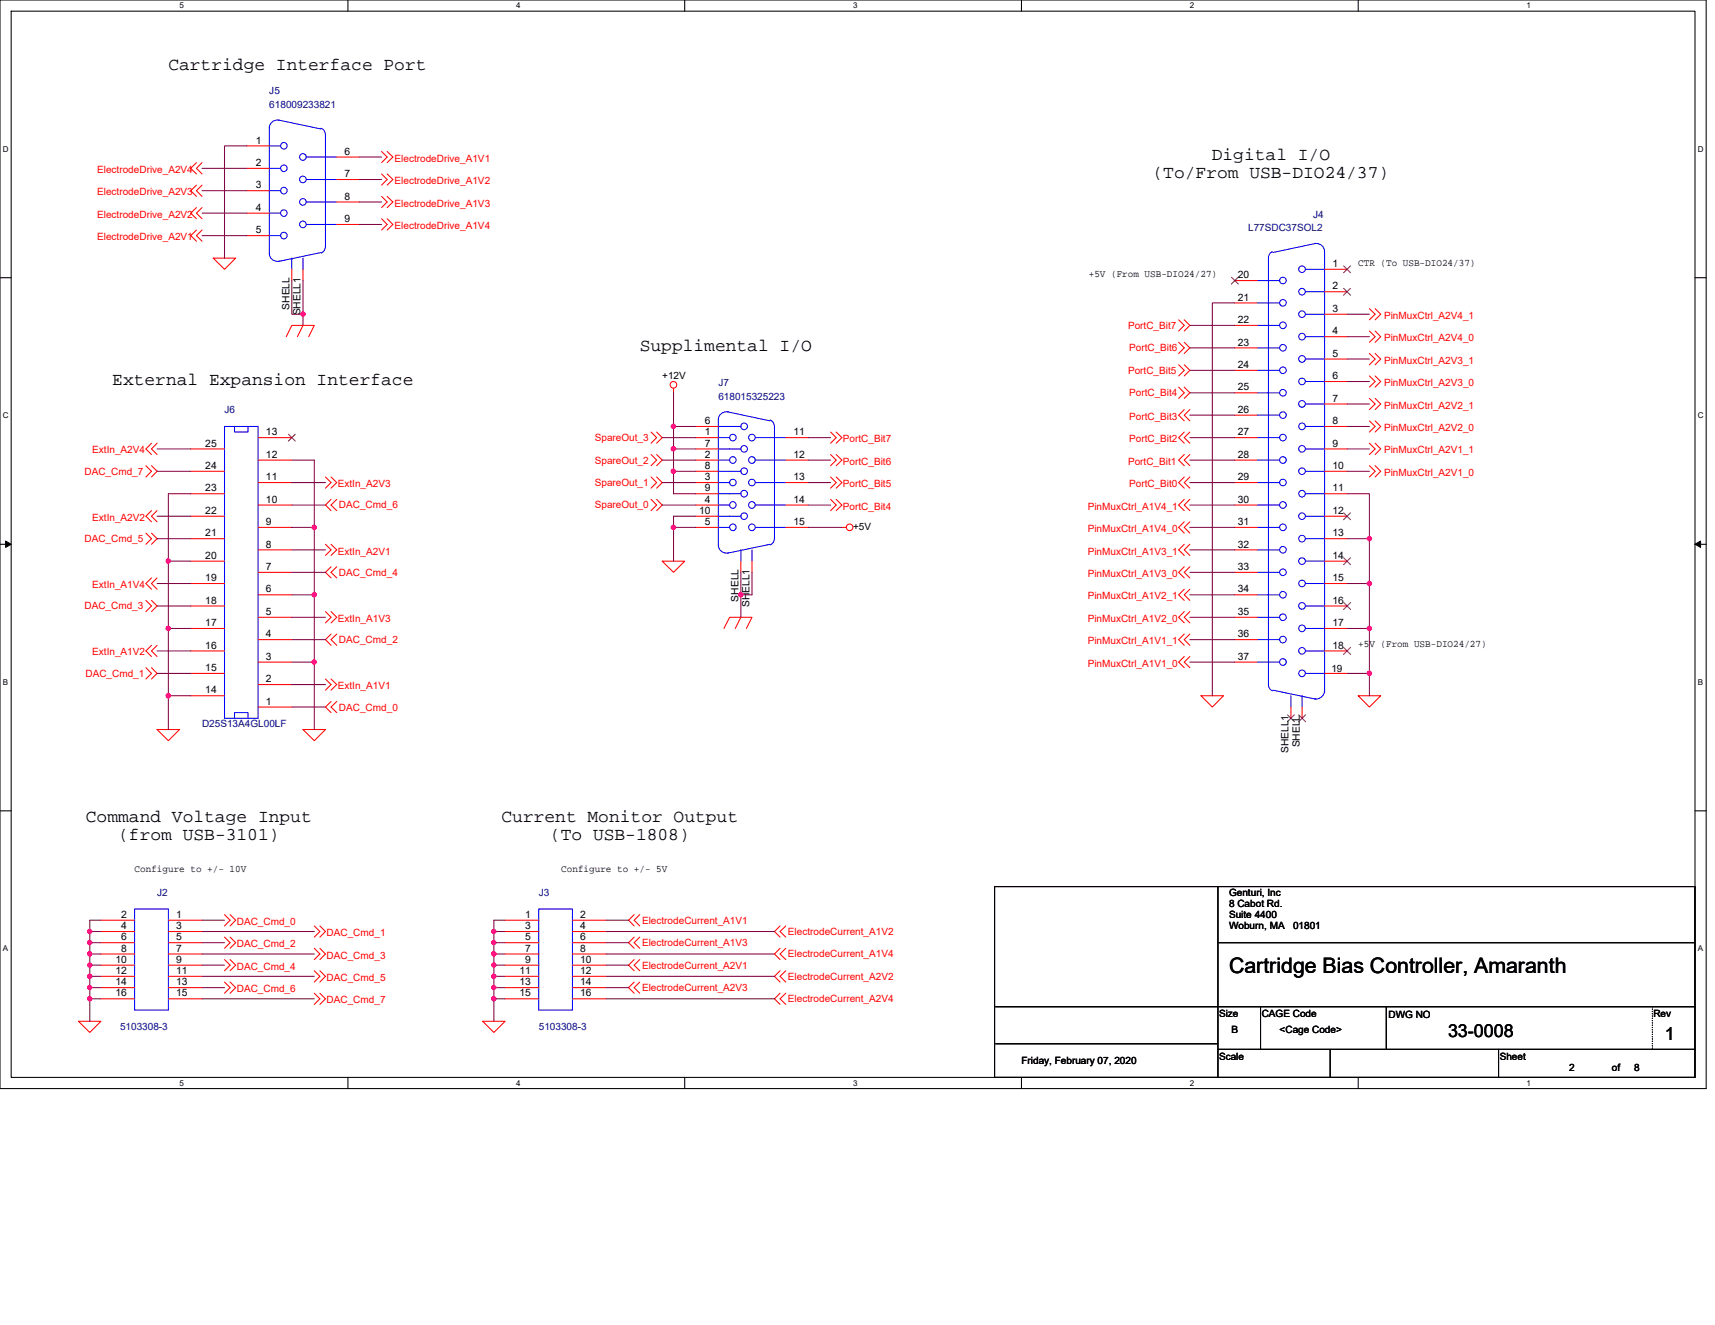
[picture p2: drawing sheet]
<svg xmlns="http://www.w3.org/2000/svg" width="279mm" height="216mm" viewBox="0 0 279 216" stroke-linecap="round" stroke-linejoin="round" font-family="sans-serif">
<path d="M0 0h278v177.4h-278zM1.8 1.8h274.3v173.8h-274.3z" fill="none" stroke="#000" stroke-width=".17"/>
<g fill="#fff">
<path d="M29.3 .2h.7v1.5h-.7z"/>
<path d="M29.3 175.7h.7v1.5h-.7z"/>
</g>
<path d="M56.7 0v1.8M56.7 175.6v1.8" fill="none" stroke="#000" stroke-width=".17"/>
<g fill="#fff">
<path d="M84.1 .2h.7v1.5h-.7z"/>
<path d="M84.1 175.7h.7v1.5h-.7z"/>
</g>
<path d="M111.5 0v1.8M111.5 175.6v1.8" fill="none" stroke="#000" stroke-width=".17"/>
<g fill="#fff">
<path d="M139 .2h.7v1.5h-.7z"/>
<path d="M139 175.7h.7v1.5h-.7z"/>
</g>
<path d="M166.4 0v1.8M166.4 175.6v1.8" fill="none" stroke="#000" stroke-width=".17"/>
<g fill="#fff">
<path d="M193.8 .2h.8v1.5h-.8z"/>
<path d="M193.8 175.7h.8v1.5h-.8z"/>
</g>
<path d="M221.3 0v1.8M221.3 175.6v1.8" fill="none" stroke="#000" stroke-width=".17"/>
<g fill="#fff">
<path d="M248.7 .2h.7v1.5h-.7z"/>
<path d="M248.7 175.7h.7v1.5h-.7z"/>
<path d="M.5 23.5h.9v1.5h-.9z"/>
<path d="M276.6 23.5h1v1.5h-1z"/>
<path d="M.5 67h.9v1.4h-.9z"/>
<path d="M276.6 67h1v1.4h-1z"/>
</g>
<path d="M0 45.3h1.8M276.1 45.3h1.9" fill="none" stroke="#000" stroke-width=".17"/>
<g fill="#fff">
<path d="M.5 110.4h.8v1.5h-.8z"/>
<path d="M276.6 110.4h.9v1.5h-.9z"/>
</g>
<path d="M0 88.7h1.8M276.1 88.7h1.9" fill="none" stroke="#000" stroke-width=".17"/>
<path d="M.9 88.2l.9 .5-.9 .5zM276.1 88.7l1-.5v1z" fill="#000" stroke="#000" stroke-width=".16"/>
<g fill="#fff">
<path d="M.5 153.8h.8v1.5h-.8z"/>
<path d="M276.6 153.8h.9v1.5h-.9z"/>
</g>
<path d="M0 132.1h1.8M276.1 132.1h1.9M162 144.5h114.1v31.1h-114.1zM198.4 153.6h77.7M198.4 144.5v31.1M162.2 170.1h36.2M162.2 164h113.9M198.4 171h77.7M205.4 164v7M216.7 171v4.6M225.8 164v7M244.1 171v4.6" fill="none" stroke="#000" stroke-width=".17"/>
<g fill="none" stroke="#f00" stroke-width=".17">
<path d="M32 26.5l-.9 .9 .9 .9M32 30.2l-.9 .9 .9 .9M32 33.8l-.9 .9 .9 .9M32 37.5l-.9 .9 .9 .9M32.9 26.5l-.9 .9 .9 .9M32.9 30.2l-.9 .9 .9 .9M32.9 33.8l-.9 .9 .9 .9M32.9 37.5l-.9 .9 .9 .9M40.2 23.8h3.7M40.2 27.4h3.7M40.2 31.1h3.7M40.2 34.7h3.7"/>
<path d="M40.2 38.4h3.7M54.9 25.6h3.6M54.9 29.3h3.6M54.9 32.9h3.6M54.9 36.6h3.6M62.2 24.7l.9 .9-.9 .9M62.2 28.3l.9 1-.9 .9M62.2 32l.9 .9-.9 .9M62.2 35.6l.9 1-.9 .9M63.1 24.7l.9 .9-.9 .9M63.1 28.3l.9 1-.9 .9M63.1 32l.9 .9-.9 .9"/>
<path d="M63.1 35.6l.9 1-.9 .9M34.7 42.1h3.7l-1.8 1.8zM46.6 54.9l.9-1.9h3.7l-.9 1.9M47.5 43.9v1.8M49.4 53l-.9 1.9M49.4 43.9v1.8M192 59.4l.9 .9-.9 1M192 55.8l.9 .9-.9 .9M192 52.1l.9 .9-.9 .9M192.9 59.4l.9 .9-.9 1M192.9 55.8l.9 .9-.9 .9M192.9 52.1l.9 .9-.9 .9"/>
<path d="M201.2 45.7h3.6M201.2 49.4h3.6M201.2 53h3.6M201.2 56.7h3.6M215.8 43.9h3.7M215.8 47.5h3.7M215.8 51.2h3.7M215.8 54.9h3.7M215.8 58.5h3.7M223.1 50.3l.9 .9-.9 .9M223.1 53.9l.9 1-.9 .9M223.1 57.6l.9 .9-.9 .9"/>
<path d="M224 50.3l.9 .9-.9 .9M224 53.9l.9 1-.9 .9M224 57.6l.9 .9-.9 .9M23.8 75.9l.9 .9-.9 .9M24.7 72.2l-.9 1 .9 .9M24.7 75.9l.9 .9-.9 .9M25.6 72.2l-.9 1 .9 .9M31.1 73.2h5.5M31.1 76.8h5.5M42.1 71.3h5.4M42.1 75h5.4M42.1 78.6h5.4"/>
<path d="M53 77.7l.9 .9-.9 .9M53.9 77.7l1 .9-1 .9M106.1 77.7l.9 .9-.9 .9M106.1 74.1l.9 .9-.9 .9M106.1 70.4l.9 .9-.9 .9M107 77.7l.9 .9-.9 .9M107 74.1l.9 .9-.9 .9M107 70.4l.9 .9-.9 .9M109.7 63.3v.7M113.4 71.3h3.6M113.4 75h3.6M113.4 78.6h3.6"/>
<path d="M113.4 69.5h3.6M113.4 73.2h3.6M113.4 76.8h3.6M128 71.3h3.7M128 75h3.7M128 78.6h3.7M135.3 70.4l.9 .9-.9 .9M135.3 74.1l.9 .9-.9 .9M135.3 77.7l.9 .9-.9 .9M136.2 70.4l1 .9-1 .9M136.2 74.1l1 .9-1 .9M136.2 77.7l1 .9-1 .9"/>
<path d="M192 63.1l.9 .9-.9 .9M192.9 63.1l.9 .9-.9 .9M192.9 77.7l-.9 .9 .9 .9M192.9 74.1l-.9 .9 .9 .9M192.9 70.4l-.9 .9 .9 .9M192.9 66.7l-.9 .9 .9 1M193.8 77.7l-.9 .9 .9 .9M193.8 74.1l-.9 .9 .9 .9M193.8 70.4l-.9 .9 .9 .9M193.8 66.7l-.9 .9 .9 1M201.2 60.3h3.6M201.2 64h3.6"/>
<path d="M201.2 67.6h3.6M201.2 71.3h3.6M201.2 75h3.6M201.2 78.6h3.6M215.8 62.2h3.7M215.8 65.8h3.7M215.8 69.5h3.7M215.8 73.2h3.7M215.8 76.8h3.7M223.1 61.3l.9 .9-.9 .9M223.1 64.9l.9 .9-.9 .9M223.1 68.6l.9 .9-.9 .9"/>
<path d="M223.1 72.2l.9 1-.9 .9M223.1 75.9l.9 .9-.9 .9M224 61.3l.9 .9-.9 .9M224 64.9l.9 .9-.9 .9M224 68.6l.9 .9-.9 .9M224 72.2l.9 1-.9 .9M224 75.9l.9 .9-.9 .9M23.8 97.8l.9 .9-.9 1M23.8 86.9l.9 .9-.9 .9M24.7 94.2l-.9 .9 .9 .9M24.7 83.2l-.9 .9 .9 .9M24.7 97.8l.9 .9-.9 1"/>
<path d="M24.7 86.9l.9 .9-.9 .9M25.6 94.2l-.9 .9 .9 .9M25.6 83.2l-.9 .9 .9 .9M31.1 80.5h5.5M31.1 84.1h5.5M31.1 87.8h5.5M31.1 91.4h5.5M31.1 95.1h5.5M31.1 98.7h5.5M42.1 82.3h5.4M42.1 85.9h5.4M42.1 89.6h5.4"/>
<path d="M42.1 93.3h5.4M42.1 96.9h5.4M53 99.7l.9 .9-.9 .9M53 88.7l.9 .9-.9 .9M53.9 92.4l-.9 .9 .9 .9M53.9 81.4l-.9 .9 .9 .9M53.9 99.7l1 .9-1 .9M53.9 88.7l1 .9-1 .9M54.9 92.4l-1 .9 1 .9M54.9 81.4l-1 .9 1 .9M106.1 81.4l.9 .9-.9 .9M107 81.4l.9 .9-.9 .9"/>
<path d="M107.9 91.4h3.6l-1.8 1.9zM113.4 82.3h3.6M113.4 85.9h3.6M113.4 80.5h3.6M113.4 84.1h3.6M120.7 91.4v1.9M122.5 91.4v1.9M128 82.3h3.7M128 85.9h3.7M135.3 81.4l.9 .9-.9 .9M136.2 81.4l1 .9-1 .9M137.2 85.9h.7"/>
<path d="M192.9 81.4l-.9 .9 .9 .9M192.9 85l-.9 .9 .9 1M192.9 88.7l-.9 .9 .9 .9M192.9 92.4l-.9 .9 .9 .9M192.9 96l-.9 .9 .9 .9M192.9 99.7l-.9 .9 .9 .9M193.8 81.4l-.9 .9 .9 .9M193.8 85l-.9 .9 .9 1M193.8 88.7l-.9 .9 .9 .9M193.8 92.4l-.9 .9 .9 .9M193.8 96l-.9 .9 .9 .9M193.8 99.7l-.9 .9 .9 .9"/>
<path d="M201.2 82.3h3.6M201.2 85.9h3.6M201.2 89.6h3.6M201.2 93.3h3.6M201.2 96.9h3.6M215.8 80.5h3.7M215.8 84.1h3.7M215.8 87.8h3.7M215.8 91.4h3.7M215.8 95.1h3.7M215.8 98.7h3.7M23.8 108.8l.9 .9-.9 .9"/>
<path d="M24.7 105.2l-.9 .9 .9 .9M24.7 108.8l.9 .9-.9 .9M25.6 118.9h3.7l-1.9 1.8zM25.6 105.2l-.9 .9 .9 .9M31.1 102.4h5.5M31.1 106.1h5.5M31.1 109.7h5.5M31.1 113.4h5.5M42.1 100.6h5.4M42.1 104.2h5.4M42.1 107.9h5.4M42.1 111.5h5.4"/>
<path d="M42.1 115.2h5.4M49.4 118.9h3.6l-1.8 1.8zM53 110.6l.9 .9-.9 1M53.9 114.3l-.9 .9 .9 .9M53.9 103.3l-.9 .9 .9 1M53.9 110.6l1 .9-1 1M54.9 114.3l-1 .9 1 .9M54.9 103.3l-1 .9 1 1M117.9 102.4l1-1.8h3.6l-.9 1.8M120.7 100.6l-.9 1.8M192.9 103.3l-.9 .9 .9 1M192.9 107l-.9 .9 .9 .9"/>
<path d="M193.8 103.3l-.9 .9 .9 1M193.8 107l-.9 .9 .9 .9M195.7 113.4h3.6l-1.8 1.8zM201.2 100.6h3.6M201.2 104.2h3.6M201.2 107.9h3.6M210.3 115.2v1.8M212.1 115.2v1.8M215.8 102.4h3.7M215.8 106.1h3.7M215.8 109.7h3.7M221.3 113.4h3.6l-1.8 1.8z"/>
<path d="M16.4 149.9h5.5M16.4 151.8h5.5M16.4 153.6h5.5M16.4 155.4h5.5M16.4 157.3h5.5M16.4 159.1h5.5M27.4 149.9h5.5M27.4 151.8h5.5M27.4 153.6h5.5M27.4 155.4h5.5M27.4 157.3h5.5M27.4 159.1h5.5"/>
<path d="M36.6 149l.9 .9-.9 1M36.6 152.7l.9 .9-.9 .9M36.6 156.4l.9 .9-.9 .9M37.5 149l.9 .9-.9 1M37.5 152.7l.9 .9-.9 .9M37.5 156.4l.9 .9-.9 .9M51.2 150.9l.9 .9-.9 .9M51.2 154.5l.9 .9-.9 1M51.2 158.2l.9 .9-.9 .9M52.1 150.9l.9 .9-.9 .9M52.1 154.5l.9 .9-.9 1M52.1 158.2l.9 .9-.9 .9"/>
<path d="M82.3 149.9h5.5M82.3 151.8h5.5M82.3 153.6h5.5M82.3 155.4h5.5M82.3 157.3h5.5M82.3 159.1h5.5M93.3 149.9h5.4M93.3 151.8h5.4M93.3 153.6h5.4M93.3 155.4h5.4M93.3 157.3h5.4M93.3 159.1h5.4"/>
<path d="M103.3 149l-.9 .9 .9 1M103.3 152.7l-.9 .9 .9 .9M103.3 156.4l-.9 .9 .9 .9M104.2 149l-.9 .9 .9 1M104.2 152.7l-.9 .9 .9 .9M104.2 156.4l-.9 .9 .9 .9M127.1 150.9l-.9 .9 .9 .9M127.1 154.5l-.9 .9 .9 1M127.1 158.2l-.9 .9 .9 .9M128 150.9l-.9 .9 .9 .9M128 154.5l-.9 .9 .9 1M128 158.2l-.9 .9 .9 .9"/>
<path d="M12.8 166.4h3.6l-1.8 1.8zM16.4 160.9h5.5M16.4 162.8h5.5M27.4 160.9h5.5M27.4 162.8h5.5M36.6 160l.9 .9-.9 .9M37.5 160l.9 .9-.9 .9M51.2 161.8l.9 1-.9 .9M52.1 161.8l.9 1-.9 .9M78.6 166.4h3.7l-1.8 1.8zM82.3 160.9h5.5M82.3 162.8h5.5"/>
<path d="M93.3 160.9h5.4M93.3 162.8h5.4M103.3 160l-.9 .9 .9 .9M104.2 160l-.9 .9 .9 .9M127.1 161.8l-.9 1 .9 .9M128 161.8l-.9 1 .9 .9"/>
<circle cx="109.7" cy="62.7" r=".54"/>
<circle cx="138.4" cy="85.9" r=".54"/>
</g>
<path d="M269.2 164v7M269.2 171h.1" fill="none" stroke="#000" stroke-width=".17" stroke-dasharray="0 .3"/>
<g fill="none" stroke="#00f" stroke-width=".17">
<path d="M45.3 19.6l7 1.4M45.5 19.6a1.33 1.33 0 0 0-1.6 1.2M43.9 20.8v20.5a1.31 1.31 0 0 0 1.6 1.2M43.9 23.8h.1M43.9 27.4h.1M43.9 31.1h.1M43.9 34.7h.1M43.9 38.4h.1M43.9 23.8h1.8M43.9 27.4h1.8M43.9 31.1h1.8M43.9 34.7h1.8"/>
<path d="M43.9 38.4h1.8M52.3 20.9a1.13 1.13 0 0 1 .7 1M53 21.9v18.3M54.9 25.6h-5M54.9 29.3h-5M54.9 32.9h.1M54.9 36.6h.1M54.9 32.9h-5M54.9 36.6h-5M214.1 39.7a1.35 1.35 0 0 1 1.7 1.3v-.1M214.3 39.7l-6.9 1.4M47.5 42.1v1.8"/>
<path d="M49.4 42.1v1.8M52.3 41.1l-7 1.5M53 40.2a1.09 1.09 0 0 1-.7 1M206.7 42.1v69.4M207.3 41a1.08 1.08 0 0 0-.6 1M208.5 56.7h-3.7M208.5 53h-3.7M208.5 49.4h-3.7M208.5 45.7h-3.7M212.7 47.5h3.1M212.7 51.2h3.1M212.7 54.9h3.1"/>
<path d="M212.7 58.5h3.1M212.7 43.9h3.1M215.8 41v71.8M215.8 43.9h.1M215.8 47.5h.1M215.8 51.2h.1M215.8 54.9h.1M215.8 58.5h.1M36.6 69.5h5.5v47.5h-5.5zM38.2 69.5v.9h2.2v-.9M117 71.3h.1M117 75h.1"/>
<path d="M117 78.6h.1M117 71.3h1.9M117 75h1.9M117 78.6h1.9M118.5 67.1l7 1.5M118.7 67.1a1.33 1.33 0 0 0-1.7 1.3v20.5a1.32 1.32 0 0 0 1.7 1.2M120.7 69.5h-3.7M120.7 73.2h-3.7M120.7 76.8h-3.7M123.1 71.3h4.9M123.1 75h4.9M123.1 78.6h4.9"/>
<path d="M125.5 68.4a1.1 1.1 0 0 1 .7 1.1M126.2 69.5v18.3M204.8 78.6h.1M208.5 75h-3.7M208.5 71.3h-3.7M208.5 67.6h-3.7M208.5 64h-3.7M208.5 60.3h-3.7M208.5 78.6h-3.7M212.7 62.2h3.1M212.7 65.8h3.1M212.7 69.5h3.1"/>
<path d="M212.7 73.2h3.1M212.7 76.8h3.1M215.8 62.2h.1M215.8 65.8h.1M215.8 69.5h.1M215.8 73.2h.1M215.8 76.8h.1M117 82.3h.1M117 85.9h.1M117 82.3h1.9M117 85.9h1.9M120.7 80.5h-3.7"/>
<path d="M120.7 84.1h-3.7M120.7 89.6v1.8M122.5 89.6v1.8M123.1 85.9h4.9M123.1 82.3h4.9M125.5 88.7l-7 1.4M126.2 87.8a1.1 1.1 0 0 1-.7 1M128 82.3h.1M128 85.9h.1M204.8 82.3h.1M204.8 85.9h.1M204.8 89.6h.1"/>
<path d="M204.8 93.3h.1M204.8 96.9h.1M208.5 96.9h-3.7M208.5 93.3h-3.7M208.5 89.6h-3.7M208.5 85.9h-3.7M208.5 82.3h-3.7M212.7 80.5h3.1M212.7 84.1h3.1M212.7 87.8h3.1M212.7 91.4h3.1M212.7 95.1h3.1"/>
<path d="M212.7 98.7h3.1M215.8 80.5h.1M215.8 84.1h.1M215.8 87.8h.1M215.8 91.4h.1M215.8 95.1h.1M215.8 98.7h.1M38.2 117v-.9h2.2v.9M204.8 100.6h.1M204.8 104.2h.1M204.8 107.9h.1M206.7 111.5a1.08 1.08 0 0 0 .6 1.1"/>
<path d="M207.4 112.5l6.9 1.4M208.5 107.9h-3.7M208.5 104.2h-3.7M208.5 100.6h-3.7M210.3 113.4v1.8M212.1 113.4v1.8M212.7 102.4h3.1M212.7 106.1h3.1M212.7 109.7h3.1M215.8 112.6a1.35 1.35 0 0 1-1.7 1.3M215.8 102.4h.1M215.8 106.1h.1"/>
<path d="M215.8 109.7h.1M21.9 148.1h5.5v16.5h-5.5zM87.8 148.1h5.5v16.5h-5.5z"/>
<circle cx="46.2" cy="23.8" r=".53"/>
<circle cx="46.2" cy="38.4" r=".53"/>
<circle cx="46.2" cy="31.1" r=".53"/>
<circle cx="46.2" cy="34.7" r=".53"/>
<circle cx="46.2" cy="27.4" r=".53"/>
<circle cx="49.3" cy="25.6" r=".54"/>
<circle cx="49.3" cy="32.9" r=".54"/>
<circle cx="49.3" cy="29.2" r=".54"/>
<circle cx="49.3" cy="36.6" r=".54"/>
<circle cx="209" cy="56.7" r=".54"/>
<circle cx="209" cy="53" r=".54"/>
<circle cx="209" cy="49.3" r=".54"/>
<circle cx="209" cy="45.7" r=".54"/>
<circle cx="212.1" cy="47.5" r=".54"/>
<circle cx="212.1" cy="58.5" r=".54"/>
<circle cx="212.1" cy="43.9" r=".54"/>
<circle cx="212.1" cy="51.2" r=".54"/>
<circle cx="212.1" cy="54.9" r=".54"/>
<circle cx="119.4" cy="75" r=".53"/>
<circle cx="119.4" cy="78.6" r=".53"/>
<circle cx="119.4" cy="71.3" r=".53"/>
<circle cx="121.2" cy="73.1" r=".54"/>
<circle cx="121.2" cy="69.5" r=".54"/>
<circle cx="121.2" cy="76.8" r=".54"/>
<circle cx="122.5" cy="71.3" r=".54"/>
<circle cx="122.5" cy="75" r=".54"/>
<circle cx="122.5" cy="78.6" r=".54"/>
<circle cx="209" cy="64" r=".54"/>
<circle cx="209" cy="67.6" r=".54"/>
<circle cx="209" cy="60.3" r=".54"/>
<circle cx="209" cy="71.3" r=".54"/>
<circle cx="209" cy="75" r=".54"/>
<circle cx="209" cy="78.6" r=".54"/>
<circle cx="212.1" cy="69.5" r=".54"/>
<circle cx="212.1" cy="65.8" r=".54"/>
<circle cx="212.1" cy="76.8" r=".54"/>
<circle cx="212.1" cy="62.2" r=".54"/>
<circle cx="212.1" cy="73.1" r=".54"/>
<circle cx="119.4" cy="82.3" r=".53"/>
<circle cx="119.4" cy="85.9" r=".53"/>
<circle cx="121.2" cy="80.4" r=".54"/>
<circle cx="121.2" cy="84.1" r=".54"/>
<circle cx="122.5" cy="85.9" r=".54"/>
<circle cx="122.5" cy="82.3" r=".54"/>
<circle cx="209" cy="89.6" r=".54"/>
<circle cx="209" cy="82.3" r=".54"/>
<circle cx="209" cy="85.9" r=".54"/>
<circle cx="209" cy="93.2" r=".54"/>
<circle cx="209" cy="96.9" r=".54"/>
<circle cx="212.1" cy="95.1" r=".54"/>
<circle cx="212.1" cy="91.4" r=".54"/>
<circle cx="212.1" cy="84.1" r=".54"/>
<circle cx="212.1" cy="87.8" r=".54"/>
<circle cx="212.1" cy="98.7" r=".54"/>
<circle cx="212.1" cy="80.4" r=".54"/>
<circle cx="209" cy="100.6" r=".54"/>
<circle cx="209" cy="104.2" r=".54"/>
<circle cx="209" cy="107.9" r=".54"/>
<circle cx="212.1" cy="109.7" r=".54"/>
<circle cx="212.1" cy="102.4" r=".54"/>
<circle cx="212.1" cy="106.1" r=".54"/>
</g>
<g fill="none" stroke="#804000" stroke-width=".16">
<path d="M200.6 45.2l1.1 1.1M201.7 45.2l-1.1 1.1M218.9 43.3l1.1 1.1M218.9 47l1.1 1.1M220 43.3l-1.1 1.1M220 47l-1.1 1.1M47 70.8l1.1 1.1M48.1 70.8l-1.1 1.1M218.9 83.6l1.1 1.1M218.9 90.9l1.1 1.1M218.9 98.2l1.1 1.1M220 83.6l-1.1 1.1"/>
<path d="M220 90.9l-1.1 1.1M220 98.2l-1.1 1.1M209.8 116.5l1.1 1.1M210.9 116.5l-1.2 1.1M211.6 116.5l1.1 1.1M212.7 116.5l-1.1 1.1M218.9 105.5l1.1 1.1M220 105.5l-1.1 1.1"/>
</g>
<g fill="none" stroke="#800040" stroke-width=".17">
<path d="M32.9 34.7h7.3M32.9 38.4h7.3M32.9 31.1h7.3M32.9 27.4h7.3M40.2 23.8h-3.6v18.3M58.5 25.6h3.7M58.5 32.9h3.7M58.5 29.3h3.7M58.5 36.6h3.7M47.5 45.7v5.5h1.9v1.8M49.4 45.7v5.5M193.8 56.7h7.4"/>
<path d="M193.8 53h7.4M201.2 49.4h-3.7v64M219.5 51.2h3.6M219.5 58.5h3.6M219.5 54.9h3.6M25.6 73.2h5.5M25.6 76.8h5.5M47.5 75h3.7v10.9M47.5 78.6h5.5M107.9 78.6h5.5M107.9 75h5.5M107.9 71.3h5.5"/>
<path d="M109.7 64v5.5M109.7 69.5v3.7M109.7 73.2v3.6M109.7 69.5h3.7M109.7 73.2h3.7M109.7 76.8h3.7M109.7 76.8v3.7h3.7M131.7 71.3h3.6M131.7 75h3.6M131.7 78.6h3.6M193.8 64h7.4M193.8 71.3h7.4"/>
<path d="M193.8 78.6h7.4M193.8 60.3h7.4M193.8 67.6h7.4M193.8 75h7.4M219.5 65.8h3.6M219.5 73.2h3.6M219.5 62.2h3.6M219.5 69.5h3.6M219.5 76.8h3.6M25.6 84.1h5.5M25.6 87.8h5.5M25.6 95.1h5.5"/>
<path d="M25.6 98.7h5.5M27.4 91.4h3.7M27.4 91.4v11M31.1 80.5h-3.7v10.9M47.5 96.9h3.7M47.5 85.9h3.7M47.5 93.3h5.5M47.5 89.6h5.5M47.5 82.3h5.5M51.2 96.9v11M51.2 85.9v11M107.9 82.3h5.5"/>
<path d="M109.7 85.9v5.5M109.7 85.9h3.7M113.4 84.1h-3.7v1.8M120.7 93.3v3.6M120.7 96.9v3.7M122.5 93.3v3.6h-1.8M131.7 82.3h3.6M131.7 85.9h5.5M193.8 89.6h7.4M193.8 93.3h7.4M193.8 82.3h7.4M193.8 96.9h7.4"/>
<path d="M193.8 85.9h7.4M219.5 80.5h3.6v7.3M219.5 95.1h3.6v7.3M219.5 87.8h3.6v7.3M25.6 106.1h5.5M25.6 109.7h5.5M27.4 113.4h3.7M27.4 113.4v5.5M27.4 102.4h3.7M27.4 102.4v11M47.5 107.9h3.7M47.5 115.2h5.5"/>
<path d="M47.5 111.5h5.5M47.5 104.2h5.5M47.5 100.6h5.5M51.2 107.9v11M193.8 104.2h7.4M193.8 107.9h7.4M193.8 100.6h7.4M219.5 102.4h3.6v7.3M219.5 109.7h3.6v3.7M14.6 153.6v1.8M14.6 155.4v1.9M14.6 157.3v1.8"/>
<path d="M14.6 159.1v1.8M14.6 151.8h1.8M14.6 155.4h1.8M14.6 157.3h1.8M14.6 159.1h1.8M14.6 151.8v1.8M14.6 153.6h1.8M16.4 149.9h-1.8v1.9M32.9 151.8h18.3M32.9 155.4h18.3M32.9 159.1h18.3M32.9 153.6h3.7"/>
<path d="M32.9 157.3h3.7M32.9 149.9h3.7M80.5 151.8v1.8M80.5 153.6v1.8M80.5 155.4v1.9M80.5 157.3v1.8M80.5 159.1v1.8M80.5 151.8h1.8M80.5 153.6h1.8M80.5 155.4h1.8M80.5 157.3h1.8M80.5 159.1h1.8"/>
<path d="M82.3 149.9h-1.8v1.9M98.7 149.9h3.7M98.7 153.6h3.7M98.7 157.3h3.7M98.7 151.8h27.5M98.7 155.4h27.5M98.7 159.1h27.5M14.6 160.9v1.9M14.6 162.8v3.6M14.6 160.9h1.8M14.6 162.8h1.8M32.9 162.8h18.3"/>
<path d="M32.9 160.9h3.7M80.5 160.9v1.9M80.5 162.8v3.6M80.5 160.9h1.8M80.5 162.8h1.8M98.7 160.9h3.7M98.7 162.8h27.5"/>
</g>
<g fill="#f0f" stroke="#f0f" stroke-width=".17">
<circle cx="80.4" cy="151.8" r=".35"/>
<circle cx="14.6" cy="151.8" r=".35"/>
<circle cx="80.4" cy="153.6" r=".35"/>
<circle cx="14.6" cy="153.6" r=".35"/>
<circle cx="14.6" cy="157.3" r=".35"/>
<circle cx="14.6" cy="155.4" r=".36"/>
<circle cx="80.4" cy="157.3" r=".35"/>
<circle cx="80.4" cy="155.4" r=".36"/>
<circle cx="14.6" cy="159.1" r=".36"/>
<circle cx="80.4" cy="159.1" r=".36"/>
<circle cx="14.6" cy="160.9" r=".35"/>
<circle cx="80.4" cy="162.7" r=".35"/>
<circle cx="80.4" cy="160.9" r=".35"/>
<circle cx="14.6" cy="162.7" r=".35"/>
<circle cx="223.1" cy="87.8" r=".36"/>
<circle cx="223.1" cy="95.1" r=".36"/>
<circle cx="223.1" cy="102.4" r=".36"/>
<circle cx="223.1" cy="109.7" r=".36"/>
<circle cx="51.2" cy="107.9" r=".35"/>
<circle cx="27.4" cy="113.4" r=".36"/>
<circle cx="27.4" cy="102.4" r=".36"/>
<circle cx="51.2" cy="96.9" r=".35"/>
<circle cx="51.2" cy="85.9" r=".36"/>
<circle cx="27.4" cy="91.4" r=".36"/>
<circle cx="49.4" cy="51.2" r=".36"/>
<circle cx="120.7" cy="96.9" r=".35"/>
<circle cx="109.7" cy="85.9" r=".36"/>
<circle cx="109.7" cy="69.5" r=".36"/>
<circle cx="109.7" cy="73.1" r=".36"/>
<circle cx="109.7" cy="76.8" r=".36"/>
</g>
<text font-size="3.5" x="200.2" y="158.6">Cartridge Bias Controller, Amaranth</text>
<g font-size="2.9">
<text x="27.4" y="11.5">Cartridge Interface Port</text>
<text x="187.8" y="29">(To/From USB-DIO24/37)</text>
<text x="197.4" y="26.1">Digital I/O</text>
<text x="104.2" y="57.2">Supplimental I/O</text>
<text x="18.3" y="62.7">External Expansion Interface</text>
<text x="14" y="134">Command Voltage Input</text>
<text x="19.3" y="136.9">(from USB-3101)</text>
<text x="81.7" y="134">Current Monitor Output</text>
<text x="89.6" y="136.9">(To USB-1808)</text>
<text x="235.9" y="169">33-0008</text>
<text x="271.2" y="169.4">1</text>
</g>
<g font-size="1.7">
<text x="41.7" y="23.4">1</text>
<text x="41.7" y="27.1">2</text>
<text x="56.1" y="25.2">6</text>
<text x="56.1" y="28.9">7</text>
<text x="41.7" y="30.7">3</text>
<text x="41.7" y="34.4">4</text>
<text x="56.1" y="32.5">8</text>
<text x="41.7" y="38">5</text>
<text x="56.1" y="36.2">9</text>
<text x="201.7" y="45.3">20</text>
<text x="217.1" y="43.5">1</text>
<text x="217.1" y="47.2">2</text>
<text x="47.2" y="50.5" transform="rotate(-90 47.2 50.5)">SHELL</text>
<text x="49" y="51.4" transform="rotate(-90 49 51.4)">SHELL1</text>
<text x="201.7" y="49">21</text>
<text x="201.7" y="52.6">22</text>
<text x="217.1" y="50.8">3</text>
<text x="201.7" y="56.3">23</text>
<text x="201.7" y="60">24</text>
<text x="217.1" y="54.5">4</text>
<text x="217.1" y="58.1">5</text>
<text x="201.7" y="63.6">25</text>
<text x="217.1" y="61.8">6</text>
<text x="217.1" y="65.4">7</text>
<text x="43.3" y="70.9">13</text>
<text x="114.8" y="70.9">1</text>
<text x="114.8" y="69.1">6</text>
<text x="129.3" y="70.9">11</text>
<text x="201.7" y="67.3">26</text>
<text x="201.7" y="70.9">27</text>
<text x="217.1" y="69.1">8</text>
<text x="33.4" y="72.8">25</text>
<text x="33.4" y="76.4">24</text>
<text x="43.3" y="74.6">12</text>
<text x="114.8" y="74.6">2</text>
<text x="114.8" y="72.8">7</text>
<text x="114.8" y="76.4">8</text>
<text x="129.3" y="74.6">12</text>
<text x="201.7" y="74.6">28</text>
<text x="217.1" y="72.8">9</text>
<text x="217.1" y="76.4">10</text>
<text x="33.4" y="80.1">23</text>
<text x="33.4" y="83.7">22</text>
<text x="43.3" y="78.3">11</text>
<text x="43.3" y="81.9">10</text>
<text x="113.9" y="83.7">10</text>
<text x="114.8" y="78.3">3</text>
<text x="114.8" y="81.9">4</text>
<text x="114.8" y="80.1">9</text>
<text x="129.3" y="78.3">13</text>
<text x="129.3" y="81.9">14</text>
<text x="201.7" y="78.3">29</text>
<text x="201.7" y="81.9">30</text>
<text x="217.1" y="80.1">11</text>
<text x="217.1" y="83.7">12</text>
<text x="33.4" y="87.4">21</text>
<text x="43.3" y="85.6">9</text>
<text x="43.3" y="89.2">8</text>
<text x="114.8" y="85.6">5</text>
<text x="129.3" y="85.6">15</text>
<text x="201.7" y="85.6">31</text>
<text x="201.7" y="89.2">32</text>
<text x="217.1" y="87.4">13</text>
<text x="33.4" y="91.1">20</text>
<text x="33.4" y="94.7">19</text>
<text x="43.3" y="92.9">7</text>
<text x="201.7" y="92.9">33</text>
<text x="217.1" y="91.1">14</text>
<text x="217.1" y="94.7">15</text>
<text x="33.4" y="98.4">18</text>
<text x="43.3" y="96.5">6</text>
<text x="43.3" y="100.2">5</text>
<text x="120.3" y="98" transform="rotate(-90 120.3 98)">SHELL</text>
<text x="122.1" y="99" transform="rotate(-90 122.1 99)">SHELL1</text>
<text x="201.7" y="96.5">34</text>
<text x="201.7" y="100.2">35</text>
<text x="217.1" y="98.4">16</text>
<text x="33.4" y="102">17</text>
<text x="33.4" y="105.7">16</text>
<text x="43.3" y="103.8">4</text>
<text x="43.3" y="107.5">3</text>
<text x="201.7" y="103.8">36</text>
<text x="201.7" y="107.5">37</text>
<text x="217.1" y="102">17</text>
<text x="217.1" y="105.7">18</text>
<text x="33.4" y="109.3">15</text>
<text x="33.4" y="113">14</text>
<text x="43.3" y="111.2">2</text>
<text x="43.3" y="114.8">1</text>
<text x="209.9" y="122.7" transform="rotate(-90 209.9 122.7)">SHELL1</text>
<text x="211.8" y="121.8" transform="rotate(-90 211.8 121.8)">SHELL</text>
<text x="19.7" y="149.6">2</text>
<text x="28.7" y="149.6">1</text>
<text x="85.6" y="149.6">1</text>
<text x="94.5" y="149.6">2</text>
<text x="19.7" y="151.4">4</text>
<text x="19.7" y="153.2">6</text>
<text x="19.7" y="155.1">8</text>
<text x="28.7" y="151.4">3</text>
<text x="28.7" y="153.2">5</text>
<text x="28.7" y="155.1">7</text>
<text x="85.6" y="151.4">3</text>
<text x="85.6" y="153.2">5</text>
<text x="85.6" y="155.1">7</text>
<text x="94.5" y="151.4">4</text>
<text x="94.5" y="153.2">6</text>
<text x="94.5" y="155.1">8</text>
<text x="18.8" y="156.9">10</text>
<text x="18.8" y="158.7">12</text>
<text x="18.8" y="160.5">14</text>
<text x="28.7" y="156.9">9</text>
<text x="28.7" y="158.7">11</text>
<text x="28.7" y="160.5">13</text>
<text x="84.6" y="158.7">11</text>
<text x="84.6" y="160.5">13</text>
<text x="85.6" y="156.9">9</text>
<text x="94.5" y="156.9">10</text>
<text x="94.5" y="158.7">12</text>
<text x="94.5" y="160.5">14</text>
<text x="18.8" y="162.4">16</text>
<text x="28.7" y="162.4">15</text>
<text x="84.6" y="162.4">15</text>
<text x="94.5" y="162.4">16</text>
</g>
<g font-size="1.6" fill="#000080">
<text x="43.9" y="15.4">J5</text>
<text x="43.9" y="17.6">618009233821</text>
<text x="214" y="35.5">J4</text>
<text x="203.3" y="37.7">L77SDC37SOL2</text>
<text x="117" y="62.9">J7</text>
<text x="117" y="65.1">618015325223</text>
<text x="36.6" y="67.3">J6</text>
<text x="32.9" y="118.5">D25S13A4GL00LF</text>
<text x="25.6" y="145.9">J2</text>
<text x="87.8" y="145.9">J3</text>
<text x="19.6" y="167.9">5103308-3</text>
<text x="87.8" y="167.9">5103308-3</text>
</g>
<g font-size="1.6" fill="#f00">
<text x="15.8" y="28.2">ElectrodeDrive_A2V4</text>
<text x="64.3" y="26.4">ElectrodeDrive_A1V1</text>
<text x="64.3" y="30">ElectrodeDrive_A1V2</text>
<text x="15.8" y="31.8">ElectrodeDrive_A2V3</text>
<text x="15.8" y="35.5">ElectrodeDrive_A2V2</text>
<text x="64.3" y="33.7">ElectrodeDrive_A1V3</text>
<text x="15.8" y="39.1">ElectrodeDrive_A2V1</text>
<text x="64.3" y="37.3">ElectrodeDrive_A1V4</text>
<text x="183.8" y="53.6">PortC_Bit7</text>
<text x="225.5" y="51.9">PinMuxCtrl_A2V4_1</text>
<text x="184" y="57.3">PortC_Bit6</text>
<text x="225.5" y="55.6">PinMuxCtrl_A2V4_0</text>
<text x="225.5" y="59.3">PinMuxCtrl_A2V3_1</text>
<text x="183.8" y="60.9">PortC_Bit5</text>
<text x="184" y="64.6">PortC_Bit4</text>
<text x="225.5" y="62.9">PinMuxCtrl_A2V3_0</text>
<text x="96.9" y="71.9">SpareOut_3</text>
<text x="184" y="68.4">PortC_Bit3</text>
<text x="225.5" y="66.6">PinMuxCtrl_A2V2_1</text>
<text x="225.5" y="70.2">PinMuxCtrl_A2V2_0</text>
<text x="13.8" y="77.4">DAC_Cmd_7</text>
<text x="15" y="73.9">ExtIn_A2V4</text>
<text x="96.9" y="75.5">SpareOut_2</text>
<text x="137.3" y="72.1">PortC_Bit7</text>
<text x="137.3" y="75.7">PortC_Bit6</text>
<text x="183.8" y="75.7">PortC_Bit1</text>
<text x="184" y="72.1">PortC_Bit2</text>
<text x="225.5" y="73.9">PinMuxCtrl_A2V1_1</text>
<text x="225.5" y="77.6">PinMuxCtrl_A2V1_0</text>
<text x="55" y="79.4">ExtIn_A2V3</text>
<text x="55.2" y="82.8">DAC_Cmd_6</text>
<text x="96.9" y="82.8">SpareOut_0</text>
<text x="96.9" y="79.2">SpareOut_1</text>
<text x="137.3" y="79.4">PortC_Bit5</text>
<text x="137.3" y="83">PortC_Bit4</text>
<text x="177.2" y="83">PinMuxCtrl_A1V4_1</text>
<text x="184" y="79.4">PortC_Bit0</text>
<text x="13.8" y="88.3">DAC_Cmd_5</text>
<text x="15" y="84.9">ExtIn_A2V2</text>
<text x="177.2" y="86.7">PinMuxCtrl_A1V4_0</text>
<text x="15" y="95.8">ExtIn_A1V4</text>
<text x="55" y="90.4">ExtIn_A2V1</text>
<text x="55.2" y="93.8">DAC_Cmd_4</text>
<text x="177.2" y="90.4">PinMuxCtrl_A1V3_1</text>
<text x="177.2" y="94">PinMuxCtrl_A1V3_0</text>
<text x="13.8" y="99.3">DAC_Cmd_3</text>
<text x="55" y="101.3">ExtIn_A1V3</text>
<text x="177.2" y="97.7">PinMuxCtrl_A1V2_1</text>
<text x="177.2" y="101.3">PinMuxCtrl_A1V2_0</text>
<text x="15" y="106.8">ExtIn_A1V2</text>
<text x="55.2" y="104.8">DAC_Cmd_2</text>
<text x="177.2" y="105">PinMuxCtrl_A1V1_1</text>
<text x="13.9" y="110.3">DAC_Cmd_1</text>
<text x="55" y="112.3">ExtIn_A1V1</text>
<text x="177.2" y="108.6">PinMuxCtrl_A1V1_0</text>
<text x="55.2" y="115.8">DAC_Cmd_0</text>
<text x="38.6" y="150.7">DAC_Cmd_0</text>
<text x="38.6" y="154.4">DAC_Cmd_2</text>
<text x="53.2" y="152.5">DAC_Cmd_1</text>
<text x="104.6" y="150.5">ElectrodeCurrent_A1V1</text>
<text x="104.6" y="154.2">ElectrodeCurrent_A1V3</text>
<text x="128.4" y="152.4">ElectrodeCurrent_A1V2</text>
<text x="128.4" y="156">ElectrodeCurrent_A1V4</text>
<text x="38.6" y="158">DAC_Cmd_4</text>
<text x="38.6" y="161.7">DAC_Cmd_6</text>
<text x="53.2" y="156.2">DAC_Cmd_3</text>
<text x="53.2" y="159.9">DAC_Cmd_5</text>
<text x="104.6" y="157.8">ElectrodeCurrent_A2V1</text>
<text x="104.6" y="161.5">ElectrodeCurrent_A2V3</text>
<text x="128.4" y="159.7">ElectrodeCurrent_A2V2</text>
<text x="53.2" y="163.5">DAC_Cmd_7</text>
<text x="128.4" y="163.3">ElectrodeCurrent_A2V4</text>
</g>
<g font-size="1.6">
<text x="177.4" y="45.1">+5V (From USB-DIO24/27)</text>
<text x="221.3" y="43.3">CTR (To USB-DIO24/37)</text>
<text x="107.9" y="61.8">+12V</text>
<text x="139" y="86.3">+5V</text>
<text x="221.3" y="105.5">+5V (From USB-DIO24/27)</text>
<text x="216.9" y="109.6">19</text>
<text x="21.9" y="142.1">Configure to +/- 10V</text>
<text x="91.4" y="142.1">Configure to +/- 5V</text>
<text x="200.2" y="145.9">Genturi, Inc</text>
<text x="200.2" y="147.8">8 Cabot Rd.</text>
<text x="200.2" y="149.6">Suite 4400</text>
<text x="200.2" y="151.4">Woburn, MA</text>
<text x="210.7" y="151.4">01801</text>
<text x="198.6" y="165.7">Size</text>
<text x="205.5" y="165.7">CAGE Code</text>
<text x="226.2" y="165.9">DWG NO</text>
<text x="269.4" y="165.7">Rev</text>
<text x="166.4" y="173.4">Friday, February 07, 2020</text>
<text x="198.6" y="172.7">Scale</text>
<text x="200.6" y="168.3">B</text>
<text x="208.5" y="168.3">&lt;Cage Code&gt;</text>
<text x="244.3" y="172.7">Sheet</text>
<text x="255.7" y="174.5">2</text>
<text x="262.6" y="174.5">of</text>
<text x="266.3" y="174.5">8</text>
</g>
<g font-size="1.3">
<text x="29.3" y="1.4">5</text>
<text x="84.1" y="1.4">4</text>
<text x="139" y="1.4">3</text>
<text x="193.8" y="1.4">2</text>
<text x="248.7" y="1.4">1</text>
<text x=".5" y="24.7">D</text>
<text x="276.6" y="24.7">D</text>
<text x=".5" y="68.2">C</text>
<text x="276.6" y="68.2">C</text>
<text x=".5" y="111.6">B</text>
<text x="276.6" y="111.6">B</text>
<text x=".5" y="155">A</text>
<text x="276.6" y="155">A</text>
<text x="29.3" y="176.9">5</text>
<text x="84.1" y="176.9">4</text>
<text x="139" y="176.9">3</text>
<text x="193.8" y="176.9">2</text>
<text x="248.7" y="176.9">1</text>
</g>
</svg>
